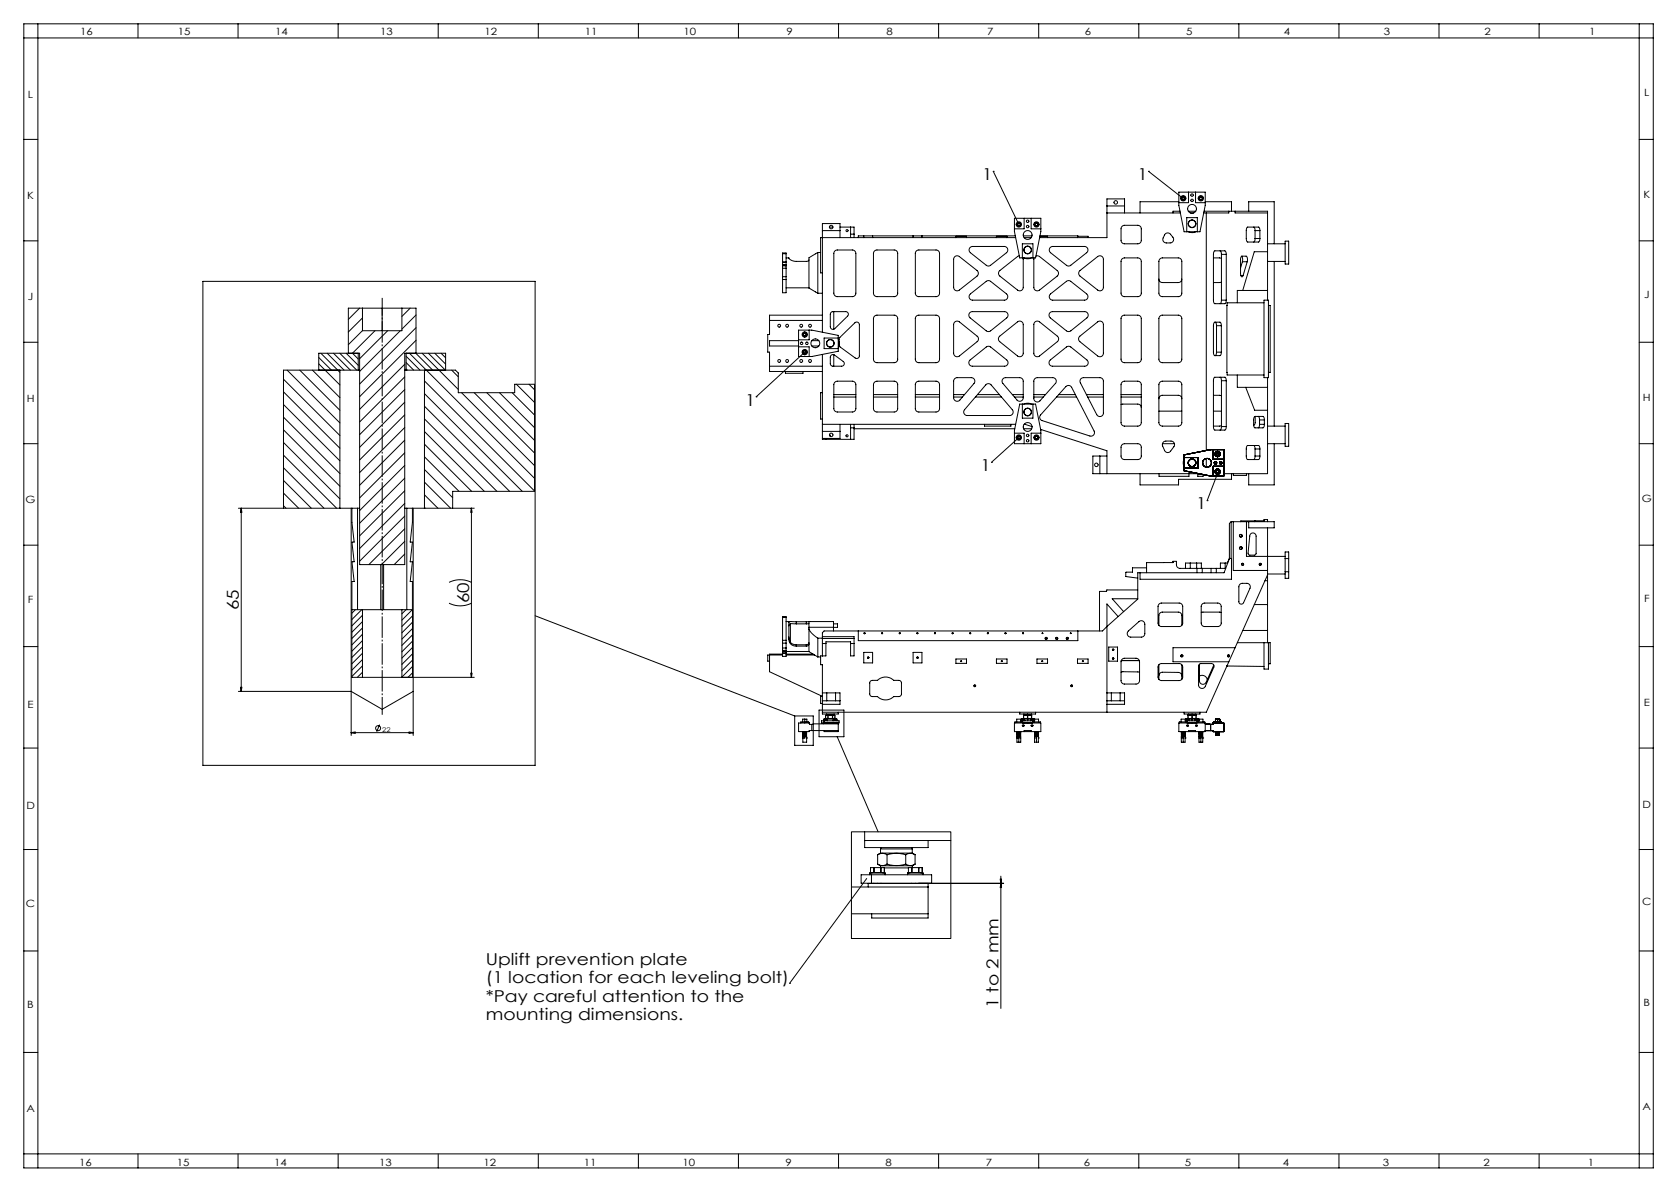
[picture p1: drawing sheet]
<svg xmlns="http://www.w3.org/2000/svg" width="1189mm" height="841mm" viewBox="0 0 1189 841" stroke-linecap="round" stroke-linejoin="round" font-family="sans-serif">
<g fill="none" stroke="#000" stroke-width=".71">
<path d="M17 17h1156v812h-1156zM27 17v812M98 17v10M169 17v10M240 17v10M311 17v10M382 17v10M453 17v10M524 17v10M595 17v10M666 17v10M737 17v10"/>
<path d="M808 17v10M879 17v10M950 17v10M1021 17v10M1092 17v10M1163 17v812M17 27h1156M17 99h10M1163 99h10M705 122h.1M705 122l18 37M815 122h.1"/>
<path d="M815 122l24 19M836 136h19v10l-4 18h-11l-4-18zM843 136v8h-7M848 136v8h7M720 155h18v9l-3 19h-12l-3-19zM727 155v7h-7M732 155v7h6M785 151h52M785 146h13M798 151v-10h-13v28h-47M836 143h-27v8M837 150h-5v1"/>
<path d="M843 150h5M845 151h2M846 156a2.6 2.6 0 0 1 2 3 2.6 2.6 0 0 1-2 2M846 156a2.6 2.6 0 0 0-3 3 2.6 2.6 0 0 0 3 2M846 156h.1M854 150h45v63M855 143h19v7M856 151v169M872 150v1h-18M876 150v1h23M886 150v-7h18v30M17 171h10"/>
<path d="M580 179l-6 4v21l6 4M580 179v29M580 179h2M583 164h13M588 161h3M592 178l2-1h11l2 2v29v1l-2 1-11 1-2-2v-29zM596 169v-10h-13v77M596 161h10v8M603 161v8M603 166h3M613 167v2M619 167v2"/>
<path d="M621 178l1-1h13l2 2v29l-2 2-13 1-2-2v-29zM648 167v2M650 178l2-1h12l2 2 1 29-2 2-13 1-2-2-1-29zM654 167v2M678 169v-1h8v1M688 176l2-1h22a2.5 2.5 0 0 1 3 2 2.5 2.5 0 0 1-1 2l-12 9-1 1-13-10-1-1zM707 169v-1h7v1M720 167h-111v2M721 169h-139v25h1M726 167h6M727 169h5M729 175a2.6 2.6 0 0 1 3 2 2.6 2.6 0 0 1-3 3"/>
<path d="M729 175a2.6 2.6 0 0 0-3 2 2.6 2.6 0 0 0 3 3M729 175h.1M729 180h.1M738 168h5v1M738 167l27 1M745 176l2-1h22a2.5 2.5 0 0 1 3 2 2.5 2.5 0 0 1-1 2l-12 9-1 1-13-10-1-2zM764 169v-1h8v1M796 161l2-1h9l2 1 1 1v9l-1 1-1 1h-11l-1-1-1-1v-9zM827 166l1-1h1l3 3a2.5 2.5 0 0 1 0 3 2.5 2.5 0 0 1-2 1h-3l-2-1v-2zM842 164v-10h7v10M843 164l3 1 2-1M846 161v1"/>
<path d="M866 178l1 3M889 161l1 3M890 169l-1 3M890 164h4M890 169h4M890 164v5M894 164l-1-3h-8l-1 3v6l1 2h8l1-3M894 164v5M899 173h13M899 179h-9l-8 27M912 171h2v16h-2zM1163 171h10"/>
<path d="M144 200h236v343h-236zM555 196v2M555 189v1M555 180h3M555 198v10h3v-10M555 180v9M555 190v6M555 196h3M555 190h3M555 198h3M555 188h3M555 186h3"/>
<path d="M555 189h3M558 196v2M558 189v1M558 183h2l1 2h3l8 1 2-2M558 180v9M558 190v6M677 182h2h1l13 10 1 1-1 3-12 10a2.5 2.5 0 0 1-3 0 2.5 2.5 0 0 1-1-2v-20zM723 182l-14 10-1 2 1 2 13 10a2.5 2.5 0 0 0 2 0 2.5 2.5 0 0 0 2-2v-21M725 183v-10h8v10M726 183l3 1 3-1M735 182h2l13 10 1 1-1 3-13 10a2.5 2.5 0 0 1-2 0 2.5 2.5 0 0 1-2-2l1-21M766 192l13-10a2.5 2.5 0 0 1 2 0 2.5 2.5 0 0 1 2 2v20a2.5 2.5 0 0 1-2 2 2.5 2.5 0 0 1-2 0l-13-10-1-2z"/>
<path d="M796 184l2-1h9l2 1 1 24-2 2-11 1-1-2-1-24zM822 198l1 2 2 1 11-1h2v-2M823 184l2-1h11l2 1v24l-1 2-13 1-2-2v-23zM861 183h6M867 181v32M867 181h3M870 181l-1-3h-7l-1 2v34l1 2h7l1-3M870 181v32M880 195h2M881 182l1 1-1 3M881 186h4M881 186l-1 4"/>
<path d="M885 186a3 3 0 0 0-1-4h-3l-1 1v12l1 1 1-1M885 186l-3 9M899 186h13M904 186v116M255 219l-8 8M257 219h14M257 219v16h28v-16M257 219h-10v32M271 219h14M271 219v16M285 219h10v32l12 12M291 219l-6 6"/>
<path d="M558 204h16M580 208h3M688 209l12-10h1h1l12 10a2.5 2.5 0 0 1 1 2 2.5 2.5 0 0 1-3 2h-22a2.5 2.5 0 0 1-2-1 2.5 2.5 0 0 1 0-3zM745 209l12-10h1h1l12 10a2.5 2.5 0 0 1 1 2 2.5 2.5 0 0 1-3 2h-22a2.5 2.5 0 0 1-3-2 2.5 2.5 0 0 1 1-2zM867 213l-1 3M867 200l-6 1M867 213h3M897 213h3v55h-3zM897 215h-26l-1 2 1 49h26M899 206h-21v9M900 217h1v47h-1M257 226l-10 10"/>
<path d="M257 235l-10 10M266 235l-16 16 4 4M275 235l-20 20M284 235l-29 29M295 224l-10 10M295 233l-40 40M546 227h37M567 234h9l19 4v11l-19 4h-9zM574 234v7h-7M583 224h-37v13h-1v13h1v14h37M590 222l1-1h9l2 1v1l-10 10-1 1-2-1v-1v-9zM592 221v13"/>
<path d="M595 240h-10v7h10M596 239l11-10h1h1l1 1v23l-1 1h-2l-11-8-1-1v-5zM621 224h1h13l2 1v30l-2 2h-13l-2-1v-30zM650 224h2h12l2 1 1 30-1 1-1 1h-13h-2v-1l-1-30zM677 229l2-1h1l13 11 1 1-1 2-12 11a2.5 2.5 0 0 1-3 0 2.5 2.5 0 0 1-1-2v-21zM688 222l1-1h24a2.5 2.5 0 0 1 2 2 2.5 2.5 0 0 1-1 3l-11 9h-2l-13-10-1-1zM709 239l13-11a2.5 2.5 0 0 1 2 0 2.5 2.5 0 0 1 2 2v21a2.5 2.5 0 0 1-2 2 2.5 2.5 0 0 1-2 0l-13-11-1-1zM734 229l2-1h1l13 11 1 1-1 2-13 11a2.5 2.5 0 0 1-2 0 2.5 2.5 0 0 1-2-2v-21zM745 222l1-1h24a2.5 2.5 0 0 1 2 2 2.5 2.5 0 0 1-1 3l-11 9h-2l-13-10-1-1zM766 239l13-11a2.5 2.5 0 0 1 2 0 2.5 2.5 0 0 1 2 2v21a2.5 2.5 0 0 1-2 2 2.5 2.5 0 0 1-2 0l-13-11-1-1zM796 225l1-1h11l1 1 1 30-1 1-1 1h-11h-1l-1-1v-30zM823 224h1h12l2 1v30v1l-1 1h-12l-3-1v-30z"/>
<path d="M862 229l1 2M863 231h3M863 231v19M866 231l-1-2h-3l-1 1v21l1 1h4v-2M866 231v19M17 243h10M226 258l15 15M226 254l9 9M228 251l13 13M232 251l12 12M237 251l12 12M241 251l12 12"/>
<path d="M246 251l8 8M254 251v12M287 259l-32 32M288 257l5 6M288 253l10 10M288 251v12M290 251l89 88M295 242l-40 40M299 251l26 25M304 251l12 12M308 251l8 7M313 251l3 3"/>
<path d="M546 260h37M567 246h7v7M567 242h-21v4h21M571 250l-35 32M576 242h5M576 246h5M583 252v60h23v-11M586 244h.1M586 244a2.6 2.6 0 0 1 3-3 2.6 2.6 0 0 1 3 3M586 244a2.6 2.6 0 0 0 3 2 2.6 2.6 0 0 0 3-2M590 252h2l6 5a1.9 1.9 0 0 1 1 2 1.9 1.9 0 0 1-2 1h-6l-1-1-1-1v-4zM592 252v8"/>
<path d="M592 244h.1M595 241v2v3M688 256l12-10h1h2l11 9a2.5 2.5 0 0 1 1 3 2.5 2.5 0 0 1-2 2h-23a2.5 2.5 0 0 1-2-2 2.5 2.5 0 0 1 0-2zM745 255l12-9h1h1l12 9a2.5 2.5 0 0 1 1 3 2.5 2.5 0 0 1-2 2h-23a2.5 2.5 0 0 1-3-2 2.5 2.5 0 0 1 1-3zM863 250l-1 2M863 250h3M1163 243h10M201 278l40 40M201 269l40 40M204 263l37 37M213 263l28 28M222 263l19 19"/>
<path d="M226 263h.1M226 263v-12h29v150h32v-150h29v12M241 263v98M254 263h1M254 263h-53v98M287 267l-32 32M287 276l-32 32M287 263h1M288 262l1 1M288 263h35l2 2v14h40v-6h14v76h-58v12M301 279l69 70M301 270l78 78"/>
<path d="M301 263v98M320 263l5 4M327 279l52 51M336 279l43 43M345 279l34 34M354 279l25 25M363 279l16 16M366 273l13 13M375 273l4 4M557 264v1h13v-1M583 279h-1v18h1M592 271h2h11l2 1v18l-1 2h-12l-2-1v-18z"/>
<path d="M621 271h1h12l2 1 1 18-1 2h-14l-2-1v-18zM650 271h2h12h2l1 2v17l-1 2h-2h-12h-2l-1-2v-17zM677 269l2-1h10a2.5 2.5 0 0 1 2 1 2.5 2.5 0 0 1 0 3l-10 12a2.5 2.5 0 0 1-3 1 2.5 2.5 0 0 1-1-3v-11zM699 273l2-1 2 1 15 18a2.5 2.5 0 0 1 1 2 2.5 2.5 0 0 1-3 2h-30a2.5 2.5 0 0 1-2-2 2.5 2.5 0 0 1 0-2zM712 269l1-1h10l2 1 1 2v11a2.5 2.5 0 0 1-2 3 2.5 2.5 0 0 1-2-1l-11-12v-2zM734 269l2-1h11a2.5 2.5 0 0 1 2 1 2.5 2.5 0 0 1 0 3l-11 12a2.5 2.5 0 0 1-3 1 2.5 2.5 0 0 1-2-2v-13zM756 274h2l2 1 16 31a2.5 2.5 0 0 1 0 3 2.5 2.5 0 0 1-3 0l-34-11-1-1v-2zM767 269l2-1h11l2 1 1 24a2.5 2.5 0 0 1-2 3 2.5 2.5 0 0 1-3-2l-12-23zM796 271h2h9l2 1 1 28-1 2h-1h-11h-1l-1-1v-28zM823 271h2h11l2 1v28l-1 2h-12h-2l-1-1v-28zM866 268l1 2M867 270v33"/>
<path d="M867 270h3M870 270l-1-2h-7l-1 2v34l1 1h7l1-2M870 270v33M878 266v9h21M884 275l6 16h9M899 268v68h-31M201 296l40 40M201 287l40 40M287 285l-32 32M287 294l-32 32M301 297l52 52M301 288l61 61"/>
<path d="M536 282h.1M592 282h15M592 280h15M620 282h17M620 280h17M649 282h18M649 280h18M677 282h6M677 280h7M692 282h18M693 280h16M718 280h8"/>
<path d="M720 282h6M723 287h12l3 19v9h-18v-9zM725 287v10h8v-10M726 287l3-1 3 1M729 290a2.6 2.6 0 0 1 3 2 2.6 2.6 0 0 1-3 3M729 290a2.6 2.6 0 0 0-3 2 2.6 2.6 0 0 0 3 3M729 290h.1M729 295h.1M733 282h7M733 280h9M750 282h14M751 280h12"/>
<path d="M771 280h12M772 282h11M795 287h13l1 1 1 1M795 282h15M795 280h15M822 283l1-2h1h12h2v2M822 292h16M861 281h6M861 292h6M890 296h6l1 2M890 296l-1 2 1 5 6 1 1-3M890 296v4l-1 2"/>
<path d="M893 296l1 2M894 298h3M894 298v3M897 298v3M17 315h10M201 314l40 40M201 305l40 40M287 303l-32 32M287 312l-32 32M301 315l34 34M301 306l43 43M583 301h138"/>
<path d="M583 306h13M586 311v1M588 309l1 1M596 301v10h-13M603 301v11M603 304h3M606 304h114M698 301v1h19v-1M720 307h7v8M723 310l-20 18M726 304h6M727 301l5 2"/>
<path d="M738 305l47 15v16M738 307h-6v8M796 316l2-1h9l2 1 1 1v7l-1 1-2 1h-9h-2l-1-2v-7zM825 315h8M825 314l2-1h4a2.5 2.5 0 0 1 2 4l-3 4h-3l-1-1-1-4v-1zM861 319v7h7M867 303l-1 2M867 302h-6M867 303h3M889 316l1 3M890 319h4M890 319v5"/>
<path d="M894 301l-1 3M894 301h3M894 319l-1-3h-8l-1 3v5l1 2h8l1-2M894 319v5M899 315h13M899 302h13M904 315v29h-18v-8M912 301h2v16h-2zM1163 315h10M201 332l29 29M201 323l38 38M287 321l-32 32"/>
<path d="M287 330l-32 32M287 339l-32 32M301 333l20 20M301 324l25 25M703 328h.1M780 324v12M785 324h-10v12h75M809 336v8h27v-4h38v-4M822 336v2h21v-2M840 326l-1 3 1 2M840 323l19-4h9v19h-9l-19-4zM840 325h10v7h-10"/>
<path d="M846 326a2.7 2.7 0 0 1 2 2 2.7 2.7 0 0 1-2 3M846 326a2.7 2.7 0 0 0-3 2 2.7 2.7 0 0 0 3 3M846 326a2.6 2.6 0 0 0-3 2 2.6 2.6 0 0 0 3 3M846 326a2.6 2.6 0 0 1 2 2 2.6 2.6 0 0 1-2 3M846 326h.1M846 331h.1M850 336v2h4v-1M856 325v7M864 321l-1 1 1 1M864 321l1 1-1 1M864 335l-8 20M868 331h-7v7"/>
<path d="M875 336v1h9v-1M890 324l-1 2M890 324h4M201 359l2 2M201 350l11 11M201 341l20 20M287 348l-32 32M287 357l-32 32M301 351l10 10M301 342l19 19M856 355h.1M169 361h72"/>
<path d="M171 361v130M171 361l1 3M171 361v3M241 361h9M249 361v161M250 361v10l1 14h-1l1 14h-1l1 14h-1v68h7M250 361h4M254 361h1M254 361v72M287 366l-32 32M287 375l-25 26M287 361h2"/>
<path d="M289 361v72M289 361h4M293 361v10l-2 14h2l-2 14h2l-2 14h2v68M293 361h8M293 361v161M301 360l1 1M301 361h35M334 361v120M334 361l1 3M334 361v3M873 370h31v5h-18v-5M873 370v26"/>
<path d="M873 370l-1 1v25M875 370v35h24M880 370h17v-1h2v1M884 370v25h28M887 379a2.3 2.3 0 0 1 3-1 2.3 2.3 0 0 1 1 2v13l-1 1h-4l-1-1zM890 370h.1M897 370h.1M897 369h.1M899 375v81M17 387h10M287 384l-16 17M287 393l-7 8"/>
<path d="M826 399h.1M832 399h.1M832 399v-1h3v4l1 1h13M832 399h-19v7M844 400v3M849 400v3M869 400v3M871 400h-5v3M872 396l-4 10h-61v19l-25 23h-197l-2 1v17M872 396h2v15h-65v-5M872 396l-1 4M912 396v-4h2v4"/>
<path d="M912 396h2M912 396v10M914 396v10M1163 387h10M270 401v32M272 401v32M319 413a18 18 0 0 1 15 0M807 419h-22v1h-5v28M813 403h-10v3h-4v3l8 1M841 403v-3h11v3M849 403h4M849 403v3"/>
<path d="M853 403h6M853 403v3M859 403h4M859 403v3M863 403v3M863 403h7M879 415l2-1h4l1 1 1 1v1l-5 11a1.8 1.8 0 0 1-2 1 1.8 1.8 0 0 1-1-2v-10zM897 412h2M899 407h13M899 408l-23 52M912 406v4h2v-4M912 406h2"/>
<path d="M250 433h7M252 433l-2 2M257 433l-7 7M257 437l-7 7M257 433h28M257 433v48M285 433h8l-8 7M285 433v48M288 433l-3 3M293 437l-8 8M319 428a17 17 0 0 0 15 0M380 437l184 71"/>
<path d="M555 438h3M555 438v16M558 438v16M793 438l-8-9v76M807 425h-18l8 9M822 429l2-1h13l1 1 1 1v12l-1 2-1 1h-13l-2-1v-1v-13zM852 435h14M853 429l1-1h10l2 1v1v13v1l-2 1h-10l-1-1-1-1v-13zM890 429h9M17 459h10M257 441l-7 8M257 446l-7 7"/>
<path d="M257 450l-7 8M257 455l-7 7M257 459l-7 8M293 442l-8 7M293 446l-8 8M293 451l-8 7M293 455l-8 8M293 460l-8 7M555 454v2M555 460v2M555 456h3M555 454h3"/>
<path d="M555 456v4M555 460h3M558 454v2M558 460v2M558 441h3M558 456v4M560 452l1 4M561 456l2 1 2 1M561 443l-1 1M561 443v13M561 443h4M565 441h-2a1.7 1.7 0 0 0-2 0 1.7 1.7 0 0 0-1 1v10a5 5 0 0 0 5 7"/>
<path d="M565 441h7M565 441v2M565 458v1M565 459h7M565 458h7M565 443h7M572 441v2M572 458v1M574 441h-2M574 446l2 4 4 3M574 446v16M574 441h.1"/>
<path d="M574 457l-1 1-1 1M574 441v4M574 441h17v7M574 456l-1 1-1 1M574 443h-2M574 445v1M580 453v13M580 453h3M583 452h23v14h-3v-11h-17v11h-4v6h1v35h12v-2M583 457h3M583 453h23M591 443h3v2h-20"/>
<path d="M603 457h3M609 448v7h156v-7M787 459h6v10h-6zM800 448l8-7a2.5 2.5 0 0 1 3 0 2.5 2.5 0 0 1 1 2v7v1l-2 1h-8a2.5 2.5 0 0 1-2-1 2.5 2.5 0 0 1 0-3zM822 444v-8l2-2 13 1 1 2v7M876 460h-44v10h40M876 460l-4 10M878 456h23v15h-1M882 447h17M897 456v19h3v-19M1163 459h10M257 468l-7 8"/>
<path d="M257 473l-7 7M257 464l-7 7M257 477l-3 4M293 464l-8 8M293 469l-8 7M293 473l-8 8M293 478l-4 3M334 478v3M335 478l-1 3M555 465h-10v4h1M555 464h-9v13l37 17h-1v5h1M555 462v4h3v-4"/>
<path d="M555 462h3M555 463h3M555 464h3M558 465h20M558 464h19M574 462l6 4M574 462h-19M580 466h2M613 463h6v7h-6zM648 463h6v7h-6zM678 468h8v3h-8zM707 468h7v3h-7z"/>
<path d="M736 468h7v3h-7zM764 468h8v3h-8zM795 477h13M796 468l2-1h8l2 1v15l-1 2h-10l-1-1-1-15zM796 469h12M797 469h-2M807 469h1M822 480l1-2 2-1h11l2 1v2M822 472v10M822 472l2-1h14l1 2v9l-2 1h-14l-1-2v-8zM838 472v10M851 471h1h8l1 1v1l-6 14a2.5 2.5 0 0 1-3 2 2.5 2.5 0 0 1-2-3v-14z"/>
<path d="M851 471v12a2.5 2.5 0 0 0 2 3 2.5 2.5 0 0 0 3-2l5-12M851 480a4 4 0 0 1 5 2M870 473h1M871 472v1M871 473h26M872 470l-16 35h-273M169 491h80l22 12 22-12M171 488v3M172 488l-1 3M257 481h28M285 481h51M583 492h13v8h-13"/>
<path d="M583 497h13M587 492v5M593 492v5M618 483h1h4a8 8 0 0 1 11 0h4l2 2-1 9h-1h-4a8 8 0 0 1-11 0h-4l-2-1v-8zM785 492h13v8h-13M785 497h13M788 492v5M795 492v5M249 520h44M249 520h3M252 519l-3 1M269 514l-2 5"/>
<path d="M290 519l3 1M293 520h-3M564 508h13v21h-13zM568 513v-1h6v1M570 520h1M570 520v1M570 519v1M571 520v1M571 519v1M571 510h1v2M571 510h-2v2M571 510v3"/>
<path d="M571 519v3M572 520h-1v1M572 520v1M572 519v1M574 513h-7v6h7v-1h21M574 513h.1M574 513v1h21M576 514v4M581 504h18v19h-18zM584 514v-1h11v6h-10v-1M584 511h3M585 512h10v1h-10"/>
<path d="M585 512h-2v1h2M585 512v1M585 511h-1M585 511h.1M585 510h.1M585 510v1M585 513h.1M586 513h.1M586 510h1M586 508h1M586 508v2M586 510h.1"/>
<path d="M586 510h6M586 508h6M586 507h6M586 507v1M586 510v1M586 508h.1M586 511h.1M586 507h.1M586 511h1M587 510h4M587 510h-3v2M587 510v2"/>
<path d="M587 508h4M587 508v2M591 510h1M591 508h1M591 508v2M591 511h3M591 511v1M591 510h3v1h-3zM592 511h-1M592 507h.1M592 510h.1M592 511h.1"/>
<path d="M592 513h.1M592 507v1M592 510v1M592 508h.1M592 508v2M593 510h.1M593 511h.1M593 510v1M593 513h.1M593 511h1M594 511v1M720 513h18v6h-18z"/>
<path d="M720 513v-1h6v1M721 512v-2h3v2M721 520l1 1M721 520h2M721 519v1M723 520v1M723 519v1M723 520h1M723 505v2h12v-2M724 520v1M724 519v1M724 512h9"/>
<path d="M725 511h.1M725 510h.1M725 511h2M725 510h2M725 510v1M725 511h-1h2M725 515l1 1 1-1M725 515l1-1 1 1M725 515h2M726 513h6M726 511h1M726 510h.1"/>
<path d="M726 511h.1M726 510v2M726 510h6M726 508h6M726 508h.1M726 508v2M726 507h6M726 507v1M726 513h.1M726 507h.1M727 519v-1h5v1M727 511h.1"/>
<path d="M727 510h.1M727 510v1M727 510h4M727 511v1M729 507v5M729 513h.1M731 511h1M731 511v1M731 511h.1M731 510h.1M731 510v1M731 511h2"/>
<path d="M731 510h2M732 515v1l1-1M732 515v-1l1 1M732 515h1M732 511h-1M732 507h.1M732 513h.1M732 508h.1M732 507v1M732 510h.1M732 508v2M732 511h.1"/>
<path d="M732 510v2M732 513v-1h6v1M733 511h1h-2M733 511h.1M733 510h.1M733 510v1M733 512h.1M733 512h1M734 512v-2h3v2M734 520h1M734 520v1M734 519v1"/>
<path d="M735 520v1M735 519v1M735 520h2M737 520v1M737 519v1M836 513h19v6h-19zM837 513v-1h5v1M838 512v-2h3v2M838 520v1M838 520h1M838 519v1M839 520v1"/>
<path d="M839 519v1M839 520h2M840 505v2h11v-2M841 520v1M841 519v1M841 512h9M841 510h.1M841 511h.1M841 511h2M841 510h2M841 510v1M842 511h-1h1"/>
<path d="M842 515v-1l1 1M842 515v1l1-1M842 515h1M842 513h7M842 511h2M842 510h.1M842 511h.1M842 510v2M843 510h6M843 510h.1M843 508h6M843 508h.1"/>
<path d="M843 508v2M843 510h5M843 508h5M843 507h5M843 507v1M843 513h.1M843 507h.1M843 511h1M843 519v-1h5v1M843 511h.1M843 510v1M844 511v1"/>
<path d="M846 507v5M846 513h.1M848 511h1M848 511v1M848 510h.1M848 511h.1M848 511h2M848 510h2M848 510v1M848 515l1 1v-1M848 515l1-1v1M848 515h1"/>
<path d="M848 507h.1M848 513h.1M848 508h1M848 507v1M849 510h-1M849 508v2M849 511h.1M849 510h.1M849 510v2M849 513v-1h6v1M850 511h-1M850 510h.1"/>
<path d="M850 511h.1M850 512h.1M850 510v1M850 512v-2h3v2M851 520h1M851 520v1M851 519v1M852 520v1M852 519v1M852 520h1M853 520v1M853 519v1"/>
<path d="M855 514h5l1-1h7v6h-7v-1h-6M859 514v4M861 513v-1h6v1M863 519v3h1M864 510h-2v2M864 510h1v2M864 510v3M864 519v3M865 519v3h-1M17 531h10M570 524h.1M570 522h1"/>
<path d="M570 522v5h2v-5M570 522h.1M570 521v1M570 521h1M571 522v2v-2M571 522h.1M571 521v1M571 522h1M571 521h1M572 524h.1M572 522h.1M572 521v1"/>
<path d="M594 523l29 67M721 524h.1M723 522h-2v5h2M723 524h.1M723 522h-2h1M723 522h.1M723 521h-2l1 1M723 521v1M723 522v5M723 522h1v5h-1M723 521h1v1M723 522h1"/>
<path d="M724 524h.1M734 524h.1M734 522h1M734 522v5h1M734 521v1M734 521h1M734 522h.1M735 524h.1M735 521v1M735 522h.1M735 522v5M735 522v2"/>
<path d="M735 522h2M735 521h2M737 524h.1M737 522v5h-2M737 521v1M737 522h.1M838 524h.1M839 522h-1v5h1M839 524h.1M839 521h-1v1M839 521v1M839 522h-1"/>
<path d="M839 522h.1M839 522v5M839 522h2v5h-2M839 521h2v1M839 522h2M841 524h.1M851 524h.1M851 522h1M851 522v5h1M851 522h.1M851 521h1M851 521v1"/>
<path d="M852 522v2M852 522h.1M852 521v1M852 524h.1M852 522h1M852 521h1M852 522v5M853 524h.1M853 522v5h-1M853 522h.1M853 521v1M1163 531h10"/>
<path d="M604 590h71v76h-71zM613 590v12h45v-5M613 597h62M17 603h10M617 620h11M617 620v1M618 616h9v3h-9zM619 619l-2 1M620 619h.1M620 616h.1M620 616v3M623 613l3 1 3-1"/>
<path d="M623 607l3-1 3 1M623 607v6M623 613l2 1M625 614h22M625 605h22M625 602h22M625 605l-2 2M625 602v3M625 614v2M625 619h.1M625 616h.1M625 616v3"/>
<path d="M625 602h.1M626 619l2 1M627 616h17M628 620v1M629 613l7 1 7-1M629 607l7-1 7 1M629 607v6M643 613l3 1 3-1M643 607l3-1 3 1M643 607v6M644 620h11M644 620v1"/>
<path d="M644 616h10v3h-10zM646 619l-2 1M647 602h.1M647 616v3zM647 605l2 2M647 602v3M647 614v2M649 607v6M649 613l-2 1M652 616h.1M652 619h.1M652 616v3"/>
<path d="M652 619l3 1M655 620v1M1163 603h10M604 630h54M615 623l-55 75M618 621h43v6h-43M618 621h-7v6h7M618 621v6M620 627h.1M622 627h.1M625 627h.1M647 627h.1"/>
<path d="M649 627h.1M658 627v25h-40v-3M710 624l1 6M710 622v94M711 624l-1 6M712 627h-60M712 627h-96v3M604 649h54M17 675h10M1163 675h10M560 698h.1M17 747h10"/>
<path d="M1163 747h10M17 819h1156M98 819v10M169 819v10M240 819v10M311 819v10M382 819v10M453 819v10M524 819v10M595 819v10M666 819v10M737 819v10"/>
<path d="M808 819v10M879 819v10M950 819v10M1021 819v10M1092 819v10"/>
<circle cx="846" cy="138" r=".9"/>
<circle cx="723" cy="159" r="1.3"/>
<circle cx="723" cy="159" r="1.9"/>
<circle cx="723" cy="159" r=".9"/>
<circle cx="729" cy="157" r=".9"/>
<circle cx="735" cy="159" r=".9"/>
<circle cx="735" cy="159" r="1.9"/>
<circle cx="735" cy="159" r="1.3"/>
<circle cx="792" cy="144" r="1.2"/>
<circle cx="839" cy="141" r="1.3"/>
<circle cx="839" cy="141" r="1.9"/>
<circle cx="839" cy="141" r=".9"/>
<circle cx="846" cy="148" r="3"/>
<circle cx="846" cy="142" r=".9"/>
<circle cx="846" cy="159" r="2.7"/>
<circle cx="852" cy="141" r=".9"/>
<circle cx="852" cy="141" r="1.9"/>
<circle cx="852" cy="141" r="1.3"/>
<circle cx="590" cy="161" r="1.3"/>
<circle cx="601" cy="164" r=".7"/>
<circle cx="729" cy="167" r="3"/>
<circle cx="729" cy="161" r=".9"/>
<circle cx="729" cy="177" r="2.7"/>
<circle cx="553" cy="231" r="1"/>
<circle cx="558" cy="231" r="1"/>
<circle cx="568" cy="231" r="1"/>
<circle cx="571" cy="237" r="1.3"/>
<circle cx="571" cy="237" r=".9"/>
<circle cx="571" cy="237" r="1.9"/>
<circle cx="575" cy="231" r="1"/>
<circle cx="553" cy="256" r="1"/>
<circle cx="558" cy="256" r="1"/>
<circle cx="568" cy="256" r="1"/>
<circle cx="569" cy="244" r=".9"/>
<circle cx="571" cy="250" r="1.3"/>
<circle cx="571" cy="250" r="1.9"/>
<circle cx="571" cy="250" r=".9"/>
<circle cx="572" cy="244" r=".9"/>
<circle cx="575" cy="256" r="1"/>
<circle cx="578" cy="244" r="3"/>
<circle cx="589" cy="244" r="2.7"/>
<circle cx="729" cy="292" r="2.7"/>
<circle cx="590" cy="309" r="1.3"/>
<circle cx="601" cy="309" r=".8"/>
<circle cx="723" cy="311" r=".9"/>
<circle cx="723" cy="311" r="1.9"/>
<circle cx="723" cy="311" r="1.3"/>
<circle cx="729" cy="313" r=".9"/>
<circle cx="729" cy="303" r="3"/>
<circle cx="729" cy="309" r=".9"/>
<circle cx="735" cy="311" r=".9"/>
<circle cx="735" cy="311" r="1.3"/>
<circle cx="735" cy="311" r="1.9"/>
<circle cx="778" cy="330" r="1.2"/>
<circle cx="856" cy="328" r="3"/>
<circle cx="862" cy="328" r=".9"/>
<circle cx="864" cy="335" r="1.1"/>
<circle cx="864" cy="335" r="1"/>
<circle cx="864" cy="322" r="1.9"/>
<circle cx="864" cy="335" r="1.9"/>
<circle cx="866" cy="328" r=".9"/>
<circle cx="880" cy="389" r="1"/>
<circle cx="880" cy="380" r="1"/>
<circle cx="880" cy="380" r=".9"/>
<circle cx="880" cy="389" r=".9"/>
<circle cx="882" cy="400" r=".6"/>
<circle cx="882" cy="400" r=".7"/>
<circle cx="894" cy="400" r=".6"/>
<circle cx="894" cy="400" r=".7"/>
<circle cx="613" cy="449" r=".3"/>
<circle cx="613" cy="449" r=".4"/>
<circle cx="626" cy="449" r=".4"/>
<circle cx="626" cy="449" r=".3"/>
<circle cx="638" cy="449" r=".3"/>
<circle cx="638" cy="449" r=".4"/>
<circle cx="651" cy="449" r=".3"/>
<circle cx="651" cy="449" r=".4"/>
<circle cx="663" cy="449" r=".4"/>
<circle cx="663" cy="449" r=".3"/>
<circle cx="676" cy="449" r=".3"/>
<circle cx="676" cy="449" r=".4"/>
<circle cx="688" cy="449" r=".3"/>
<circle cx="688" cy="449" r=".4"/>
<circle cx="701" cy="449" r=".4"/>
<circle cx="701" cy="449" r=".3"/>
<circle cx="713" cy="449" r=".3"/>
<circle cx="713" cy="449" r=".4"/>
<circle cx="726" cy="449" r=".3"/>
<circle cx="726" cy="449" r=".4"/>
<circle cx="740" cy="449" r=".2"/>
<circle cx="742" cy="453" r=".6"/>
<circle cx="742" cy="453" r=".7"/>
<circle cx="750" cy="453" r=".6"/>
<circle cx="750" cy="453" r=".7"/>
<circle cx="757" cy="453" r=".6"/>
<circle cx="757" cy="453" r=".7"/>
<circle cx="760" cy="449" r=".2"/>
<circle cx="616" cy="467" r=".4"/>
<circle cx="616" cy="467" r=".5"/>
<circle cx="651" cy="467" r=".4"/>
<circle cx="651" cy="467" r=".5"/>
<circle cx="682" cy="469" r=".3"/>
<circle cx="711" cy="469" r=".3"/>
<circle cx="739" cy="469" r=".3"/>
<circle cx="768" cy="469" r=".3"/>
<circle cx="790" cy="467" r=".5"/>
<circle cx="790" cy="461" r=".5"/>
<circle cx="790" cy="467" r=".4"/>
<circle cx="790" cy="461" r=".4"/>
<circle cx="838" cy="465" r=".8"/>
<circle cx="838" cy="465" r=".6"/>
<circle cx="872" cy="465" r=".8"/>
<circle cx="872" cy="465" r=".6"/>
<circle cx="692" cy="487" r=".6"/>
<circle cx="692" cy="487" r=".5"/>
<circle cx="760" cy="487" r=".5"/>
<circle cx="760" cy="487" r=".6"/>
<circle cx="268" cy="517" r="1.8"/>
</g>
<path d="M271 211v296" fill="none" stroke="#000" stroke-width=".71" stroke-dasharray="15.2 1.3 1.3 1.3" stroke-dashoffset="2.6" stroke-linecap="butt"/>
<g font-size="11.6">
<text x="697" y="128">1</text>
<text x="807" y="128">1</text>
<text x="529" y="288">1</text>
<text x="696" y="334">1</text>
<text x="849" y="361">1</text>
<text x="333" y="428" transform="rotate(-90 333 428)">60</text>
<text x="170" y="433" transform="rotate(-90 170 433)">65</text>
<text x="345" y="685">Uplift prevention plate</text>
<text x="345" y="698">(1 location for each leveling bolt)</text>
<text x="345" y="711">*Pay careful attention to the</text>
<text x="708" y="716" transform="rotate(-90 708 716)">1 to 2 mm</text>
<text x="345" y="724">mounting dimensions.</text>
</g>
<g font-size="7.1">
<text x="57" y="25">16</text>
<text x="126" y="25">15</text>
<text x="195" y="25">14</text>
<text x="270" y="25">13</text>
<text x="344" y="25">12</text>
<text x="415" y="25">11</text>
<text x="485" y="25">10</text>
<text x="558" y="25">9</text>
<text x="629" y="25">8</text>
<text x="700" y="25">7</text>
<text x="770" y="25">6</text>
<text x="841" y="25">5</text>
<text x="911" y="25">4</text>
<text x="982" y="25">3</text>
<text x="1053" y="25">2</text>
<text x="1127" y="25">1</text>
<text x="20" y="70">L</text>
<text x="1166" y="68">L</text>
<text x="19" y="142">K</text>
<text x="1166" y="140">K</text>
<text x="20" y="213">J</text>
<text x="1166" y="212">J</text>
<text x="19" y="286">H</text>
<text x="1166" y="284">H</text>
<text x="18" y="357">G</text>
<text x="1165" y="356">G</text>
<text x="20" y="428">F</text>
<text x="1166" y="427">F</text>
<text x="20" y="503">E</text>
<text x="1166" y="501">E</text>
<text x="19" y="574">D</text>
<text x="1165" y="573">D</text>
<text x="18" y="644">C</text>
<text x="1165" y="642">C</text>
<text x="19" y="715">B</text>
<text x="1166" y="714">B</text>
<text x="19" y="789">A</text>
<text x="1165" y="788">A</text>
<text x="56" y="827">16</text>
<text x="125" y="827">15</text>
<text x="195" y="827">14</text>
<text x="269" y="827">13</text>
<text x="343" y="828">12</text>
<text x="414" y="828">11</text>
<text x="484" y="828">10</text>
<text x="557" y="828">9</text>
<text x="628" y="828">8</text>
<text x="699" y="828">7</text>
<text x="769" y="828">6</text>
<text x="841" y="828">5</text>
<text x="910" y="828">4</text>
<text x="981" y="828">3</text>
<text x="1052" y="828">2</text>
<text x="1127" y="828">1</text>
</g>
<text font-size="4.7" x="271" y="519">22</text>
</svg>
